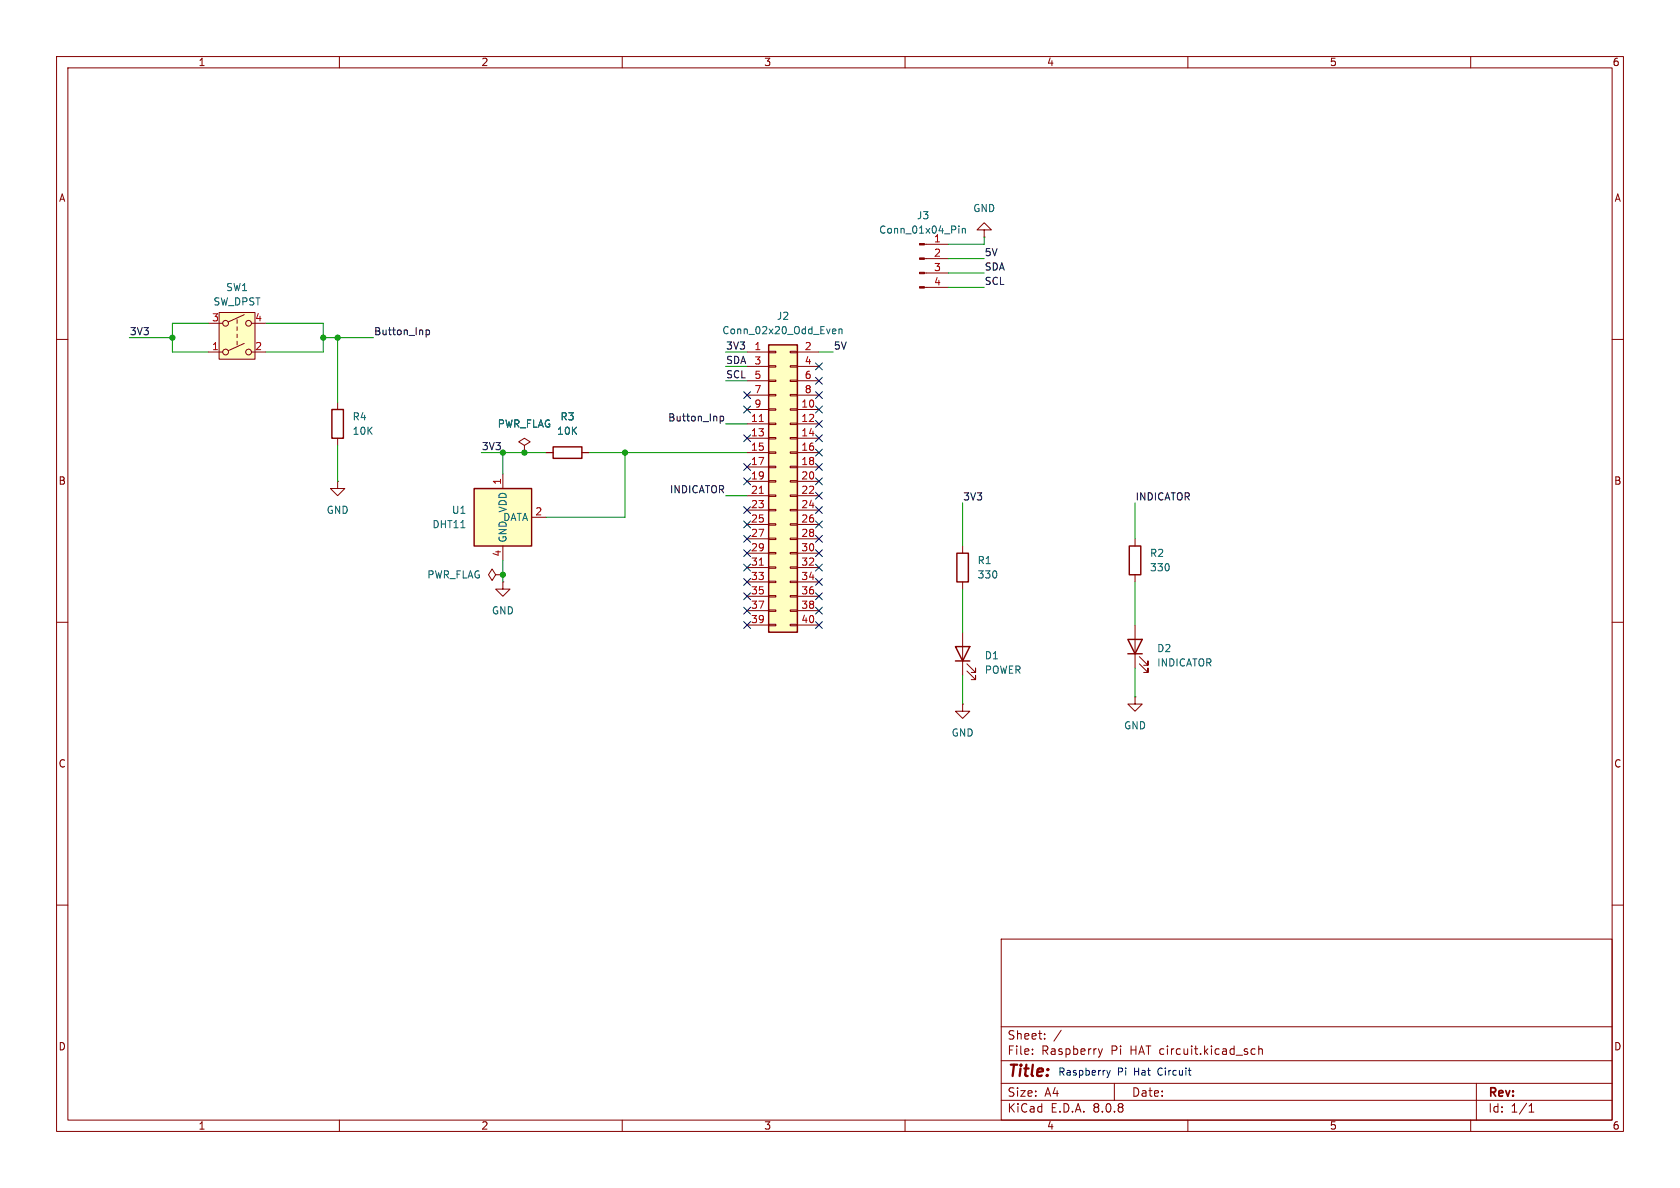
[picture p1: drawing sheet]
<svg xmlns="http://www.w3.org/2000/svg" width="297mm" height="210mm" viewBox="0 0 297 210" stroke-linecap="round" stroke-linejoin="round" font-family="sans-serif">
<g fill="none" stroke="#840000" stroke-width=".18">
<path d="M10 10h277v190h-277zM12 12h273v186h-273zM60 10v2M110 10v2M160 10v2M210 10v2M260 10v2M174 40.6h1.3l-1.3-1.2-1.3 1.2h1.3v1.3M174 41.9h.1M10 60h2M92.7 78.7l1-.6-1-.6-1 .6 1 .6v1.3M285 60h2"/>
<path d="M92.7 80h.1M96.5 80h1.3M102.9 80h1.2M10 110h2M285 110h2M10 160h2M177 166h108v32h-108zM285 160h2M60 198v2M110 198v2M160 198v2M177 194.5h108"/>
<path d="M177 191.5h108M177 187.5h108M177 181.5h108M182.5 186.3v.1M182.5 185.5v.1M184.7 183.6v.1M184.7 182.8v.1M187.6 182.1l-1.3 2M194.2 185.4l.3 1M194.5 186.4l-.1 .4M194.9 185.4l-.4 1M197 191.5v3"/>
<path d="M210 198v2M221.2 186.1l.3 .3 .4-.1M221.9 185.5l-.4-.1-.3 .3M222.5 185.5l.2-.1 .4 .1 .1 .9M222.5 184.9v1.5M260 198v2M261 191.5v6.5M270.3 196.6h.9M270.3 195.5l.4-.4v1.5"/>
</g>
<path d="M97.8 79h5.1v2h-5.1z" fill="none" stroke="#840000" stroke-width=".25"/>
<path d="M83.8 86.4h10.2v10.1h-10.2z" fill="#ffffc2"/>
<path d="M83.8 86.4h10.2v10.1h-10.2zM199.4 113h2.5l-1.2 2.6zM199.4 115.6h2.5" fill="none" stroke="#840000" stroke-width=".25"/>
<path d="M88.9 83.8v2.6M88.9 96.5v2.6M94 91.4h2.5M87.6 101.6l-.6-1-.6 1 .6 1 .6-1h1.3M88.9 101.6h.1M88.9 102.9v1.2h1.3l-1.3 1.3-1.3-1.3h1.3M88.9 102.9h.1M200.7 110.5v7.6M201.4 117.3l1.5 1.6v-.8v.8h-.7M201.4 116.1l1.5 1.5v-.8v.8h-.7M200.7 123.2v1.3h1.2l-1.2 1.2-1.3-1.2h1.3M200.7 123.2h.1" fill="none" stroke="#840000" stroke-width=".18"/>
<path d="M135.9 61h5.1v50.8h-5.1z" fill="#ffffc2"/>
<g fill="none" stroke="#840000" stroke-width=".18">
<path d="M132.1 62.2h3.8M132.1 72.4h3.8M132.1 74.9h3.8M132.1 77.5h3.8M132.1 64.8h3.8M132.1 67.3h3.8M132.1 69.9h3.8M135.9 79.9h1.3v.2h-1.3zM135.9 77.3h1.3v.3h-1.3zM135.9 74.8h1.3v.3h-1.3zM135.9 72.3h1.3v.2h-1.3zM135.9 69.7h1.3v.3h-1.3z"/>
<path d="M135.9 67.2h1.3v.2h-1.3zM135.9 64.6h1.3v.3h-1.3zM135.9 62.1h1.3v.3h-1.3zM139.7 79.9h1.3v.2h-1.3zM139.7 77.3h1.3v.3h-1.3zM139.7 74.8h1.3v.3h-1.3zM139.7 72.3h1.3v.2h-1.3zM139.7 69.7h1.3v.3h-1.3zM139.7 67.2h1.3v.2h-1.3zM139.7 64.6h1.3v.3h-1.3zM139.7 62.1h1.3v.3h-1.3zM141 62.2h3.8"/>
<path d="M141 72.4h3.8M141 74.9h3.8M141 77.5h3.8M141 64.8h3.8M141 67.3h3.8M141 69.9h3.8M132.1 80h3.8M132.1 82.6h3.8M132.1 85.1h3.8M132.1 87.6h3.8M132.1 90.2h3.8M132.1 92.7h3.8"/>
<path d="M132.1 95.3h3.8M132.1 97.8h3.8M135.9 97.7h1.3v.2h-1.3zM135.9 95.1h1.3v.3h-1.3zM135.9 92.6h1.3v.2h-1.3zM135.9 90h1.3v.3h-1.3zM135.9 87.5h1.3v.3h-1.3zM135.9 85h1.3v.2h-1.3zM135.9 82.4h1.3v.3h-1.3zM139.7 97.7h1.3v.2h-1.3zM139.7 95.1h1.3v.3h-1.3zM139.7 92.6h1.3v.2h-1.3z"/>
<path d="M139.7 90h1.3v.3h-1.3zM139.7 87.5h1.3v.3h-1.3zM139.7 85h1.3v.2h-1.3zM139.7 82.4h1.3v.3h-1.3zM141 80h3.8M141 82.6h3.8M141 85.1h3.8M141 87.6h3.8M141 90.2h3.8M141 92.7h3.8M141 95.3h3.8M141 97.8h3.8"/>
<path d="M170.2 96.5v1.3M200.7 95.3v1.2M132.1 100.3h3.8M132.1 102.9h3.8M132.1 105.4h3.8M132.1 108h3.8M132.1 110.5h3.8M135.9 110.4h1.3v.2h-1.3zM135.9 107.8h1.3v.3h-1.3zM135.9 105.3h1.3v.2h-1.3zM135.9 102.7h1.3v.3h-1.3zM135.9 100.2h1.3v.3h-1.3z"/>
<path d="M139.7 110.4h1.3v.2h-1.3zM139.7 107.8h1.3v.3h-1.3zM139.7 105.3h1.3v.2h-1.3zM139.7 102.7h1.3v.3h-1.3zM139.7 100.2h1.3v.3h-1.3zM141 100.3h3.8M141 102.9h3.8M141 105.4h3.8M141 108h3.8M141 110.5h3.8M170.2 102.9v1.2M170.2 111.8v7.6"/>
<path d="M170.9 118.6l1.6 1.5v-.7v.7h-.8M170.9 117.3l1.6 1.6v-.8v.8h-.8M200.7 101.6v1.3M170.2 124.5v1.2h1.2l-1.2 1.3-1.3-1.3h1.3M170.2 124.5h.1"/>
</g>
<path d="M135.9 61h5.1v50.8h-5.1zM169.2 97.8h2v5.1h-2zM199.6 96.5h2.1v5.1h-2.1zM168.9 114.3h2.5l-1.2 2.5zM168.9 116.8h2.5" fill="none" stroke="#840000" stroke-width=".25"/>
<path d="M134.2 74.5h.8M134.2 87.2h.8M134.2 99.9h.8" fill="none" stroke="#a90000" stroke-width=".18"/>
<path d="M147.4 58.2h.3l.1 .3-.6 .1M147.7 58.9l-.3 .1M148.3 58.3l.2-.1h.3l.1 .8M148.3 58.2v.8" fill="none" stroke="#006464" stroke-width=".18"/>
<path d="M38.7 55.2h6.4v8.3h-6.4z" fill="#ffffc2"/>
<g fill="none" stroke="#840000" stroke-width=".18">
<path d="M36.8 57.2h2.6M38.7 55.2h6.4v8.3h-6.4zM41.9 56.5v.7M41.9 57.8v.6M41.9 59.1v.6M43.2 55.6l-2.8 1.3M44.4 57.2h2.6M163.4 50.8h4.2M163.4 48.3h4.2M163.4 45.7h4.2M163.4 43.2h4.2M36.8 62.2h2.6"/>
<path d="M41.9 60.3v.7M43.2 60.7l-2.8 1.3M44.4 62.2h2.6M59.7 71.1v1.3M59.7 77.5v1.2M59.7 85.1v1.3h1.3l-1.3 1.2-1.3-1.2h1.3M59.7 85.1h.1M92.7 80h.1M96.5 80h1.3M102.9 80h1.2"/>
<circle cx="39.9" cy="57.2" r=".51"/>
<circle cx="43.9" cy="57.2" r=".51"/>
<circle cx="39.9" cy="62.2" r=".51"/>
<circle cx="43.9" cy="62.2" r=".51"/>
</g>
<path d="M58.7 72.4h2v5.1h-2z" fill="none" stroke="#840000" stroke-width=".25"/>
<g fill="#840000" stroke="#840000" stroke-width=".18">
<path d="M162.6 50.7h.8v.2h-.8z"/>
<path d="M162.6 48.1h.8v.3h-.8z"/>
<path d="M162.6 45.6h.8v.2h-.8z"/>
<path d="M162.6 43.1h.8v.2h-.8z"/>
</g>
<path d="M169.5 39.9v.2M169.5 40.4v.8M170.1 40.4v.8M170.1 40.5l.2-.1h.3l.1 .8" fill="none" stroke="#006464" stroke-width=".18"/>
<path d="M75.3 58.3v1.3M75.3 58.4l.4-.1 .2 .3-.1 .5h-.5M127.3 73.6v1.2M127.3 73.6h.4l.2 .2-.1 .6h-.5" fill="none" stroke="#0f0f0f" stroke-width=".18"/>
<path d="M195.7 189.2l.3 .9M196 190.1l-.3 .4M196.3 189.2l-.3 .9M210.1 189.2h.5M210.4 190.1h.2" fill="none" stroke="#0000c2" stroke-width=".18"/>
<g fill="none" stroke="#009600" stroke-width=".18">
<path d="M22.9 59.7h7.6M36.8 57.2h-6.3v5h6.3M47 57.2h10.1v5h-10.1M57.1 59.7h8.9M59.7 59.7v11.4M167.6 48.3h6.4M167.6 50.8h6.4M167.6 45.7h6.4M174 41.9v1.3h-6.4M59.7 78.7v6.4M128.3 64.8h3.8M128.3 67.3h3.8"/>
<path d="M128.3 74.9h3.8M128.3 62.2h3.8M144.8 62.2h2.5M85.1 80h11.4M88.9 80v3.8M88.9 99.1v3.8M104.1 80h28M110.5 80v11.4h-14M128.3 87.6h3.8M170.2 88.9v7.6M200.7 88.9v6.4M170.2 104.1v7.7"/>
<path d="M170.2 119.4v5.1M200.7 102.9v7.6M200.7 118.1v5.1"/>
</g>
<g fill="none" stroke="#000084" stroke-width=".18">
<path d="M131.5 76.9l1.2 1.2M131.5 69.2l1.2 1.3M131.5 71.8l1.2 1.2M132.7 76.9l-1.2 1.2M132.7 69.2l-1.2 1.3M132.7 71.8l-1.2 1.2M144.2 64.2l1.2 1.2M144.2 69.2l1.2 1.3M144.2 79.4l1.2 1.2M144.2 71.8l1.2 1.2M144.2 74.3l1.2 1.2M144.2 76.9l1.2 1.2"/>
<path d="M144.2 66.7l1.2 1.2M145.4 64.2l-1.2 1.2M145.4 69.2l-1.2 1.3M145.4 79.4l-1.2 1.2M145.4 71.8l-1.2 1.2M145.4 74.3l-1.2 1.2M145.4 76.9l-1.2 1.2M145.4 66.7l-1.2 1.2M131.5 97.2l1.2 1.2M131.5 94.6l1.2 1.3M131.5 81.9l1.2 1.3M131.5 99.7l1.2 1.2"/>
<path d="M131.5 84.5l1.2 1.2M131.5 89.6l1.2 1.2M131.5 92.1l1.2 1.2M132.7 97.2l-1.2 1.2M132.7 81.9l-1.2 1.3M132.7 92.1l-1.2 1.2M132.7 94.6l-1.2 1.3M132.7 84.5l-1.2 1.2M132.7 89.6l-1.2 1.2M132.7 99.7l-1.2 1.2M144.2 81.9l1.2 1.3M144.2 99.7l1.2 1.2"/>
<path d="M144.2 97.2l1.2 1.2M144.2 87l1.2 1.2M144.2 89.6l1.2 1.2M144.2 92.1l1.2 1.2M144.2 94.6l1.2 1.3M144.2 84.5l1.2 1.2M145.4 92.1l-1.2 1.2M145.4 84.5l-1.2 1.2M145.4 89.6l-1.2 1.2M145.4 99.7l-1.2 1.2M145.4 97.2l-1.2 1.2M145.4 87l-1.2 1.2"/>
<path d="M145.4 81.9l-1.2 1.3M145.4 94.6l-1.2 1.3M131.5 104.8l1.2 1.2M131.5 102.3l1.2 1.2M131.5 107.3l1.2 1.3M131.5 109.9l1.2 1.2M132.7 104.8l-1.2 1.2M132.7 102.3l-1.2 1.2M132.7 109.9l-1.2 1.2M132.7 107.3l-1.2 1.3M144.2 109.9l1.2 1.2M144.2 102.3l1.2 1.2"/>
<path d="M144.2 104.8l1.2 1.2M144.2 107.3l1.2 1.3M145.4 102.3l-1.2 1.2M145.4 104.8l-1.2 1.2M145.4 107.3l-1.2 1.3M145.4 109.9l-1.2 1.2"/>
</g>
<g fill="#009600" stroke="#009600" stroke-width=".18">
<circle cx="88.9" cy="101.6" r=".46"/>
<circle cx="92.7" cy="80" r=".46"/>
<circle cx="110.5" cy="80" r=".46"/>
<circle cx="57.1" cy="59.7" r=".46"/>
<circle cx="59.7" cy="59.7" r=".46"/>
<circle cx="30.5" cy="59.7" r=".46"/>
<circle cx="88.9" cy="80" r=".46"/>
</g>
<text font-size="2.8" fill="#840000" x="178" y="190.9">Title:</text>
<g font-size="2.1" fill="#840000">
<text x="178" y="184">Sheet:</text>
<text x="178" y="186.7">File:</text>
<text x="184.1" y="186.7">Raspberry</text>
<text x="196.5" y="186.7">Pi</text>
<text x="200" y="186.7">HAT circuit.kicad_sch</text>
<text x="178" y="196.9">KiCad</text>
<text x="178" y="194.1">Size:</text>
<text x="184.7" y="194.1">A4</text>
<text x="185.7" y="196.9">E.D.A.</text>
<text x="193.3" y="196.9">8.0.8</text>
<text x="200" y="194.1">Date:</text>
<text x="263" y="194.3">Rev:</text>
<text x="263" y="196.9">Id:</text>
<text x="267.1" y="196.9">1/1</text>
</g>
<g font-size="1.8" fill="#840000">
<text x="35" y="11.9">1</text>
<text x="85" y="11.9">2</text>
<text x="135" y="11.9">3</text>
<text x="185" y="11.9">4</text>
<text x="235" y="11.9">5</text>
<text x="285" y="11.9">6</text>
<text x="10.3" y="35.9">A</text>
<text x="285.3" y="35.9">A</text>
<text x="10.3" y="85.9">B</text>
<text x="285.3" y="85.9">B</text>
<text x="10.3" y="135.9">C</text>
<text x="285.3" y="135.9">C</text>
<text x="10.3" y="185.9">D</text>
<text x="285.3" y="185.9">D</text>
<text x="35" y="199.9">1</text>
<text x="85" y="199.9">2</text>
<text x="135" y="199.9">3</text>
<text x="185" y="199.9">4</text>
<text x="235" y="199.9">5</text>
<text x="285" y="199.9">6</text>
</g>
<g font-size="1.8" fill="#006464">
<text x="155.3" y="41.5">Conn_01x04_Pin</text>
<text x="162" y="39">J3</text>
<text x="172" y="37.7">GND</text>
<text x="165" y="42.9">1</text>
<text x="39.9" y="51.7">SW1</text>
<text x="37.6" y="54.2">SW_DPST</text>
<text x="127.6" y="59.3">Conn_02x20_Odd_Even</text>
<text x="137.2" y="56.7">J2</text>
<text x="62.2" y="74.5">R4</text>
<text x="62.2" y="77.1">10K</text>
<text x="87.9" y="75.8">PWR_FLAG</text>
<text x="98.4" y="77.1">10K</text>
<text x="99" y="74.5">R3</text>
<text x="57.7" y="91">GND</text>
<text x="76.3" y="93.6">DHT11</text>
<text x="79.8" y="91">U1</text>
<text x="88.9" y="92.3">DATA</text>
<text x="89.8" y="90.7" transform="rotate(-90 89.8 90.7)">VDD</text>
<text x="89.8" y="96" transform="rotate(-90 89.8 96)">GND</text>
<text x="172.7" y="99.9">R1</text>
<text x="203.2" y="98.7">R2</text>
<text x="203.2" y="101.2">330</text>
<text x="75.4" y="102.5">PWR_FLAG</text>
<text x="172.7" y="102.5">330</text>
<text x="86.9" y="108.8">GND</text>
<text x="174" y="116.8">D1</text>
<text x="174" y="119.3">POWER</text>
<text x="204.5" y="115.5">D2</text>
<text x="204.5" y="118">INDICATOR</text>
<text x="168.1" y="130.4">GND</text>
<text x="198.6" y="129.1">GND</text>
</g>
<g font-size="1.8" fill="#a90000">
<text x="165" y="45.5">2</text>
<text x="165" y="48">3</text>
<text x="165" y="50.5">4</text>
<text x="37.4" y="56.9">3</text>
<text x="45" y="56.9">4</text>
<text x="37.4" y="62">1</text>
<text x="45" y="62">2</text>
<text x="133.3" y="62">1</text>
<text x="133.3" y="64.5">3</text>
<text x="142.2" y="62">2</text>
<text x="142.2" y="64.5">4</text>
<text x="133.3" y="67.1">5</text>
<text x="133.3" y="69.6">7</text>
<text x="142.2" y="67.1">6</text>
<text x="142.2" y="69.6">8</text>
<text x="132.7" y="74.7">11</text>
<text x="132.7" y="77.2">13</text>
<text x="133.3" y="72.1">9</text>
<text x="141.6" y="72.1">10</text>
<text x="141.6" y="74.7">12</text>
<text x="141.6" y="77.2">14</text>
<text x="132.7" y="79.8">15</text>
<text x="132.7" y="82.3">17</text>
<text x="141.6" y="79.8">16</text>
<text x="141.6" y="82.3">18</text>
<text x="88.6" y="85.8" transform="rotate(-90 88.6 85.8)">1</text>
<text x="132.7" y="84.8">19</text>
<text x="132.7" y="87.4">21</text>
<text x="132.7" y="89.9">23</text>
<text x="141.6" y="84.8">20</text>
<text x="141.6" y="87.4">22</text>
<text x="141.6" y="89.9">24</text>
<text x="94.5" y="91.2">2</text>
<text x="132.7" y="92.5">25</text>
<text x="132.7" y="95">27</text>
<text x="141.6" y="92.5">26</text>
<text x="141.6" y="95">28</text>
<text x="88.6" y="98.5" transform="rotate(-90 88.6 98.5)">4</text>
<text x="132.7" y="97.5">29</text>
<text x="132.7" y="100.1">31</text>
<text x="141.6" y="97.5">30</text>
<text x="141.6" y="100.1">32</text>
<text x="132.7" y="102.6">33</text>
<text x="132.7" y="105.2">35</text>
<text x="132.7" y="107.7">37</text>
<text x="141.6" y="102.6">34</text>
<text x="141.6" y="105.2">36</text>
<text x="141.6" y="107.7">38</text>
<text x="132.7" y="110.2">39</text>
<text x="141.6" y="110.2">40</text>
</g>
<g font-size="1.8" fill="#0f0f0f">
<text x="174" y="45.4">5V</text>
<text x="174" y="47.9">SDA</text>
<text x="174" y="50.5">SCL</text>
<text x="22.9" y="59.3">3V3</text>
<text x="66" y="59.3">Button_Inp</text>
<text x="128.3" y="64.4">SDA</text>
<text x="128.3" y="61.9">3V3</text>
<text x="147.3" y="61.9">5V</text>
<text x="128.3" y="67">SCL</text>
<text x="118" y="74.6">Button_Inp</text>
<text x="85.1" y="79.7">3V3</text>
<text x="118.3" y="87.3">INDICATOR</text>
<text x="170.2" y="88.6">3V3</text>
<text x="200.7" y="88.6">INDICATOR</text>
</g>
<g font-size="1.8" fill="#0000c2">
<text x="187" y="190.4">Raspberry</text>
<text x="197.5" y="190.4">Pi</text>
<text x="200.6" y="190.4">Hat</text>
<text x="205" y="190.4">Circuit</text>
</g>
</svg>
